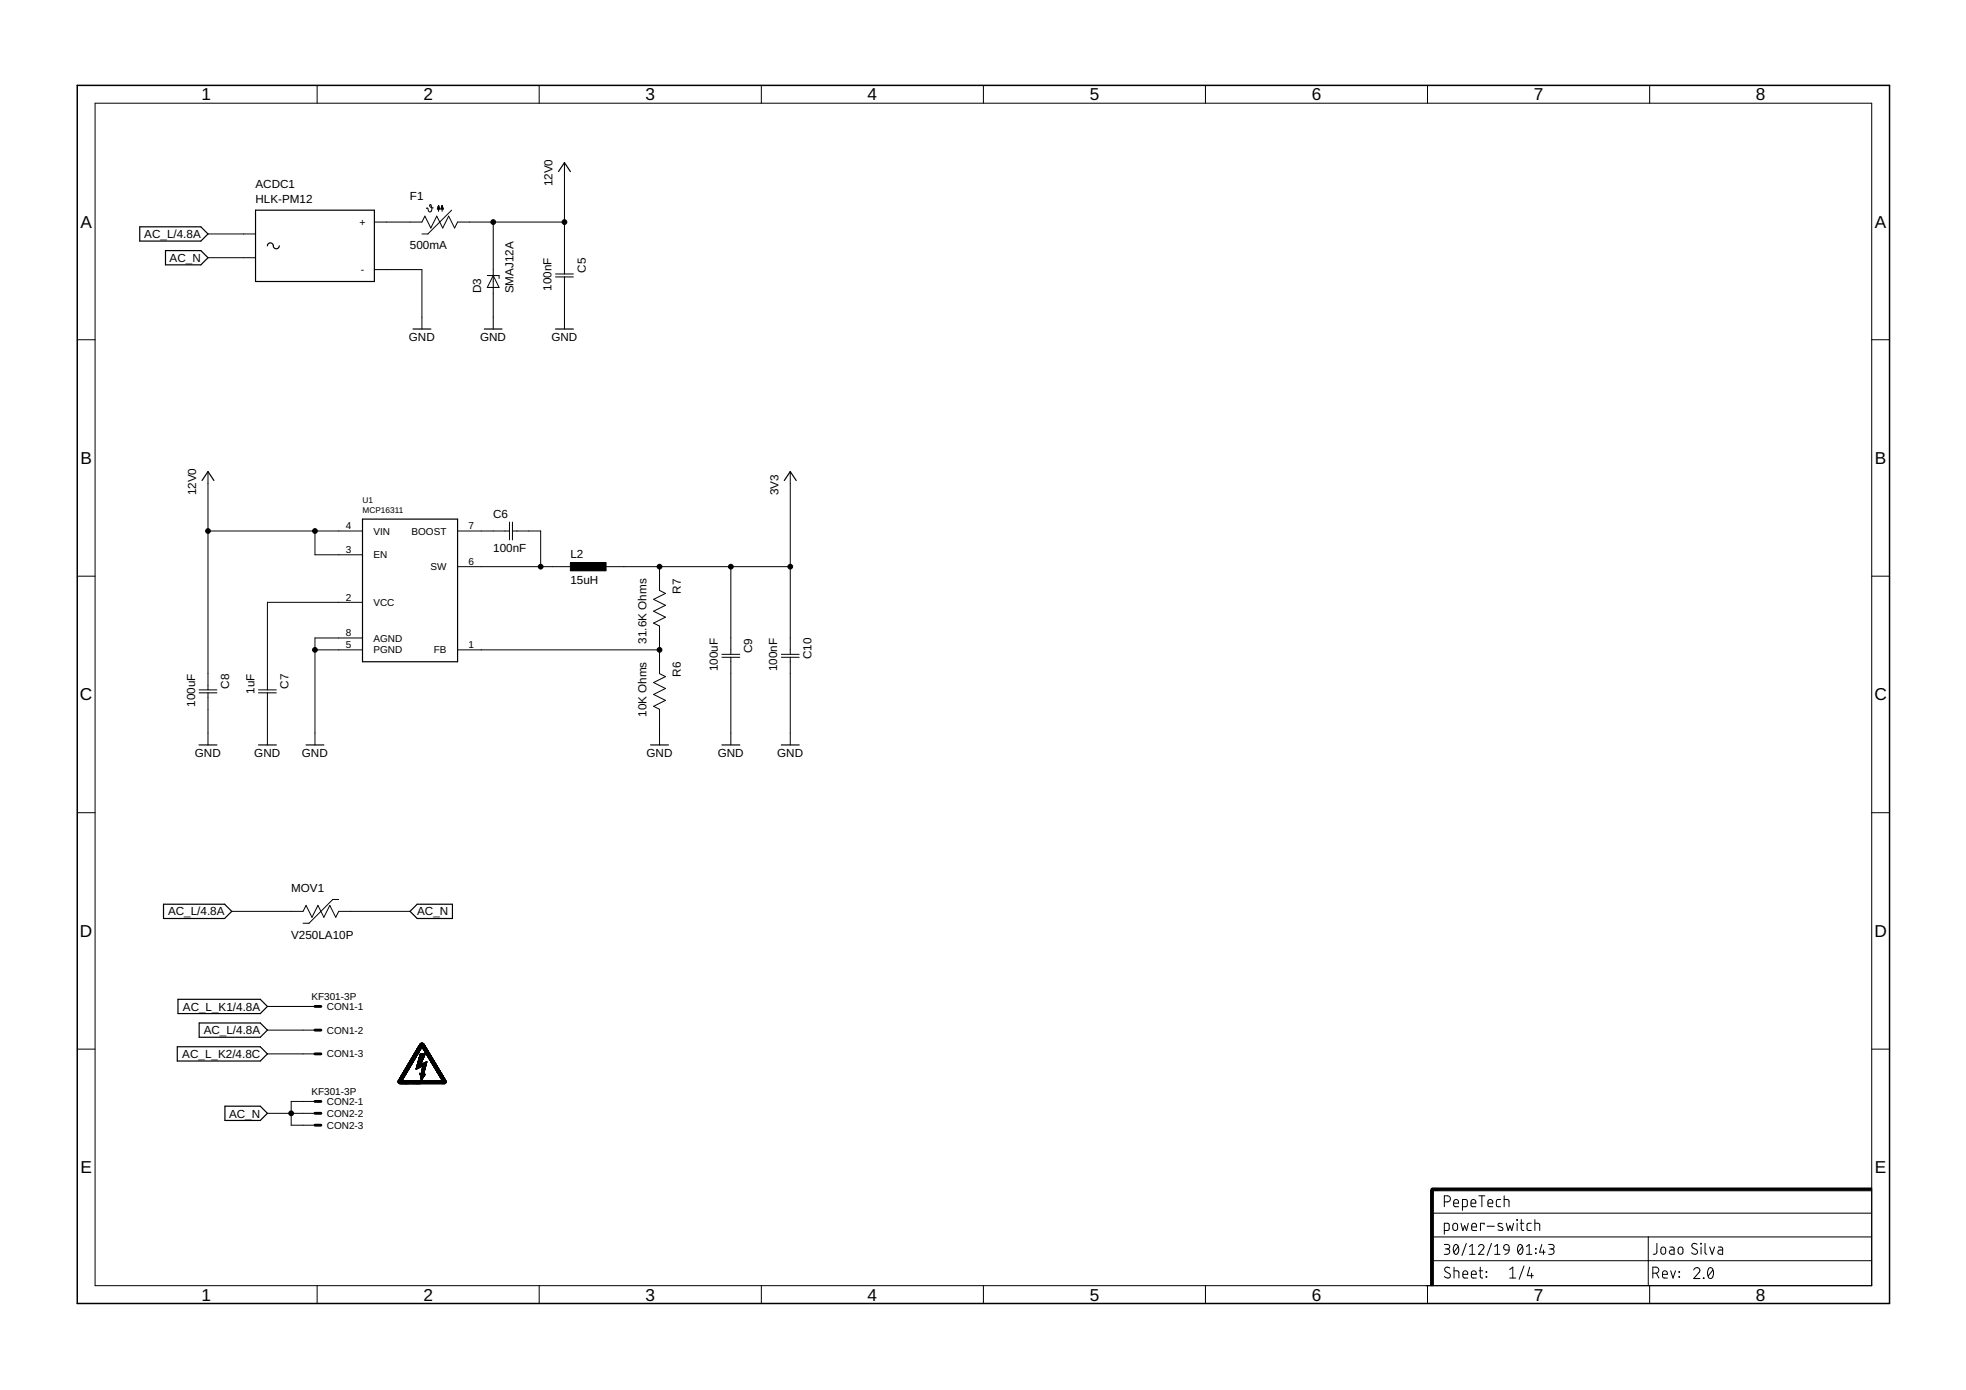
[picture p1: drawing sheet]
<svg xmlns="http://www.w3.org/2000/svg" width="420mm" height="297mm" viewBox="0 0 420 297" stroke-linecap="round" stroke-linejoin="round" font-family="sans-serif">
<g fill="none" stroke="#000" stroke-width=".25">
<path d="M119.4 36.7l1.2-1.9 1.3 1.9M29.9 48.5h13l1.5 1.5-1.5 1.5h-13zM35.4 53.6h7.5l1.5 1.5-1.5 1.5h-7.5zM54.6 44.9h25.4v15.3h-25.4zM57.1 52.5a.66 .66 0 0 1 .8-.6 .66 .66 0 0 1 .5 .8 .64 .64 0 0 0 .7 .5 .64 .64 0 0 0 .6-.7M88.3 70.3h3.8M103.5 70.3h3.8M118.7 70.3h3.8M43.2 102.7l1.2-1.9 1.3 1.9M77.5 110.9h20.3v30.5h-20.3zM167.6 102.7l1.3-1.9 1.3 1.9M42.5 159.2h3.9"/>
<path d="M55.2 159.2h3.9M65.4 159.2h3.8M139 159.2h3.9M154.3 159.2h3.8M167 159.2h3.8M34.9 193.2h13.1l1.5 1.6-1.5 1.5h-13.1zM87.6 194.8l1.6-1.6h7.5v3.1h-7.5zM38 213.6h17.6l1.5 1.5-1.5 1.5h-17.6zM42.6 218.6h13l1.5 1.5-1.5 1.6h-13zM37.9 223.7h17.7l1.5 1.5-1.5 1.5h-17.7zM48.1 236.4h7.5l1.5 1.5-1.5 1.5h-7.5z"/>
</g>
<g fill="none" stroke="#000" stroke-width=".21">
<path d="M67.8 18.2v3.9M115.2 18.2v3.9M162.7 18.2v3.9M210.2 18.2v3.9M257.6 18.2v3.9M305.1 18.2v3.9M352.6 18.2v3.9M20.3 22.1h379.7v252.6h-379.7zM120.6 34.8v23.7M44.4 50h10.2M44.4 55.1h10.2M80 47.5h10.2l.6-1.3 1.3 2.5 1.2-2.5 1.3 2.5 1.3-2.5 1.3 2.5 .6-1.2h22.8"/>
<path d="M80 57.6h10.2v12.7M92.6 44.4a.45 .45 0 0 1-.6-.1 .45 .45 0 0 1 0-.6 1.01 1.01 0 0 1-.1 1.6l-.3-.1-.2-.8-.3 .2M93.5 44.5h.4M93.5 44.4h.4M93.6 44.3h.3M93.6 44.2h.2M93.7 44h.1M93.7 43.9h.1M93.7 43.9v1.3M93.7 43.9l.3 .8h-.5zM94.3 44.5h.4M94.3 44.4h.4"/>
<path d="M94.3 44.3h.3M94.4 44.2h.2M94.4 44h.1M94.5 43.9h.1M94.5 43.9v1.3M94.5 43.9l.2 .8h-.5zM96.5 44.9l-5.1 5.1h-1.2M104.1 58.9h2.6v.6M105.4 58.9l1.3 2.5h-2.6zM105.4 47.5v22.8M118.7 58.5h3.8M118.7 59.2h3.8"/>
<path d="M120.6 59.2v11.1M16.5 72.6h3.8M400 72.6h3.8M44.4 113.5h33.1M44.4 100.8v46.6M67.3 113.5v5.1h10.2M97.8 113.5h11.1M108.9 111.6v3.8M109.5 113.5h6v7.6M109.5 111.6v3.8M168.9 100.8v39M16.5 123.1h3.8"/>
<path d="M67.3 138.9h10.2M77.5 136.3h-10.2v22.9M77.5 128.7h-20.4v18.7M97.8 138.9h43.1M97.8 121.1h25.4M128.2 121.1h40.7M140.9 121.1v5.1l1.3 .6-2.5 1.3 2.5 1.2-2.5 1.3 2.5 1.3-2.5 1.3 1.2 .6v10.2l1.3 .6-2.5 1.3 2.5 1.2-2.5 1.3 2.5 1.3-2.5 1.2 1.2 .7v7.6M154.3 139.8h3.8M156.2 121.1v18.7M167 139.8h3.8M400 123.1h3.8M42.5 147.4h3.9"/>
<path d="M42.5 148.1h3.9M44.4 148.1v11.1M55.2 147.4h3.9M55.2 148.1h3.9M57.1 148.1v11.1M154.3 140.5h3.8M156.2 140.5v18.7M167 140.5h3.8M168.9 140.5v18.7M16.5 173.7h3.8M400 173.7h3.8M49.5 194.8h15.3l.6-1.3 1.3 2.5 1.2-2.5 1.3 2.5 1.3-2.5 1.3 2.5 .6-1.2h15.2"/>
<path d="M72.4 192.2h-1.3l-5.1 5.1h-1.2M57.1 215.1h10.2M16.5 224.2h3.8M57.1 220.1h10.2M57.1 225.2h10.2M57.1 237.9h10.2M67.3 235.4h-5.1v5.1h5.1M85.1 231.3h10.2M85.1 231.2h10.2M85.1 231.1h10.2M85.1 231h10.2M85.1 230.9l10.2 .1"/>
<path d="M85.2 231.4h10.1M85.2 231.4h10M85.2 230.8h.1M85.2 231.5h10M85.3 231.5h9.8M85.4 231.6h9.7M85.9 230.9h-.8M86 230.8l-.8 .1M86 230.8h-.8M86 229.5h.8M86 230.7l-.8 .1M86 230.7h-.7"/>
<path d="M86.1 230.6l-.8 .1M86.1 230.6h-.8M86.1 230.5l-.8 .1M86.2 230.5h-.8M86.2 230.4h-.8M86.3 230.4h-.9M86.3 230.3h-.8M86.3 230.2h-.7M86.3 228.9h.8M86.4 230.1l-.8 .1M86.4 230.1h-.8M86.5 230h-.8"/>
<path d="M86.5 229.9l-.8 .1M86.5 229.9h-.8M86.6 229.8l-.8 .1M86.6 229.8h-.8M86.6 228.5h.8M86.6 229.7l-.8 .1M86.7 229.7h-.8M86.7 229.6l-.8 .1M86.7 229.6h-.8M86.7 229.5l-.8 .1M86.8 229.4l-.8 .1M86.8 229.3l-.8 .1"/>
<path d="M86.9 229.3h-.8M86.9 229.2l-.8 .1M86.9 229.2h-.8M87 229.1l-.8 .1M87 229.1h-.8M87 229l-.8 .1M87.1 229h-.8M87.1 227.6h.8M87.1 228.9l-.8 .1M87.2 228.8h-.8M87.2 228.7h-.8M87.2 228.7h-.7"/>
<path d="M87.3 228.6h-.8M87.4 228.5h-.8M87.4 228.4h-.8M87.4 227.1h.8M87.4 228.3l-.8 .1M87.5 228.3h-.8M87.5 228.2l-.8 .1M87.5 228.2h-.8M87.5 226.8v.1M87.6 228.1l-.8 .1M87.6 228.1h-.8M87.7 228h-.9"/>
<path d="M87.7 228h-.8M87.7 227.9h-.8M87.8 226.5h.8M87.8 227.8h-.8M87.8 227.7h-.8M87.8 226.3h.8M87.9 227.6h-.8M87.9 227.5l-.8 .1M87.9 230.9h.1M87.9 227.5h-.8M88 227.4l-.8 .1M88 230.9h.1"/>
<path d="M88 227.4h-.8M88.1 227.3l-.9 .1M88.1 227.3h-.8M88.1 227.2h-.8M88.1 227.2h-.7M88.2 230.9h.1M88.2 227.1h-.8M88.2 227h-.8M88.3 230.9h.1M88.3 226.9l-.8 .1M88.3 226.9h-.8M88.3 226.8l-.8 .1"/>
<path d="M88.4 226.8h-.8M88.4 225.4h.8M88.4 226.7l-.8 .1M88.4 226.7h-.8M88.5 225.3h.8M88.5 230.9h.1M88.5 226.6l-.8 .1M88.5 226.6h-.8M88.5 226.5h-.8M88.6 226.4h-.8M88.7 230.9h.1M88.7 226.3h-.8"/>
<path d="M88.7 226.2h-.8M88.8 226.2h-.9M88.8 230.9h.1M88.8 226.1h-.8M88.8 226l-.8 .1M88.9 226h-.9M88.9 224.6h.8M88.9 225.9l-.8 .1M88.9 224.5h.1M88.9 225.9h-.8M88.9 224.5h.8M88.9 230.9h.1"/>
<path d="M88.9 225.8h-.8M89 225.8h-.8M89 228.5h-.1M89 225.7h-.8M89 230.9h.1M89.1 225.6h-.8M89.1 227.8h1.9M89.1 227.7h1.9M89.1 224.2h.8M89.1 228.4h-.2M89.1 225.5h-.8M89.2 228.4h.1"/>
<path d="M89.2 227.6h1.8M89.2 225.4l-.9 .1M89.2 224.1h.8M89.2 225.3l-.8 .1M89.2 228.3l-.3 .1M89.3 230.9h.1M89.3 225.3h.1M89.3 225.2l-.8 .1M89.3 225.2h-.8M89.3 223.8v.1M89.3 223.8h.8M89.4 231.6h.1"/>
<path d="M89.4 228.3h-.4M89.4 225.1l-.9 .1M89.4 223.8h1.6M89.4 230.9h.1M89.4 225.1h-.8M89.4 223.7h1.6M89.4 226.7h.9M89.4 225l-.8 .1M89.4 223.7h1.5M89.5 230.9h.1M89.5 225h-.9M89.5 228.2l-.5 .1"/>
<path d="M89.5 223.6h1.4M89.5 224.9h-.8M89.5 226.3h.9M89.5 226.2h.9M89.5 226.2h1M89.5 223.5h1.3M89.6 228.2h-.6M89.6 224.8h-.9M89.6 223.5h1.2M89.6 228.2h.1M89.6 226h.9M89.6 224.7l-.8 .1"/>
<path d="M89.6 224.7h-.8M89.6 223.4h1.2M89.6 223.4h1.1M89.6 224.6l-.8 .1M89.7 225.7h1M89.7 223.3h1M89.7 228.1l-.7 .1M89.7 225.6h1M89.7 224.6h-.8M89.7 223.2h1M89.7 229.4h.1M89.7 229.3v.1"/>
<path d="M89.7 229.3l.1 .1M89.7 228.1h.1M89.7 225.4h1.1M89.7 223.2h.9M89.8 229.4h.1M89.8 228.1h-.8M89.8 225.3h1M89.8 224.4l-.9 .1M89.8 223.1h.8M89.8 231.6h.1M89.8 229.5l.2 .1M89.8 229.5h.1"/>
<path d="M89.8 229.6h.7M89.8 224.4h-.8M89.8 229.7h1M89.8 225.2h.1M89.8 224.3l-.8 .1M89.9 225.2h.1M89.9 224.3h-.9M89.9 223.1h.7M89.9 223h.6M89.9 231.6h.1M89.9 229.9h.7M89.9 230h.7"/>
<path d="M89.9 224.2l-.8 .1M89.9 230.1h.6M89.9 228h-.9M89.9 223h.5M89.9 230.3h.5M89.9 227.4l-.7 .1M90 230.4h.4M90 227.5h.1M90 224.1l-.9 .1M90 230.5h.3M90 228h-1M90 227.4h-.8"/>
<path d="M90 227.3l-.8 .1M90 230.6h.2M90 230.7h.1M90 227.3h-.8M90 224h-.8M90 222.9h.3M90 230.8h.1M90 227.2h-.8M90.1 227.5h1M90.1 227.2h-.8M90.1 229.3h.5M90.1 227.1h-.8"/>
<path d="M90.1 223.9h-.8M90.1 225.2h.1M90.1 227.9h-1.1M90.1 230.9h.1M90.1 229.2h.5M90.1 227.4h.1M90.1 229.1h.5M90.1 229h.6M90.1 227h-.8M90.1 228.9h.6M90.1 226.9l-.8 .1M90.2 230.9h.1"/>
<path d="M90.2 230.6l-.2 .1M90.2 228.9h.5M90.2 227.4h.9M90.2 226.9h-.9M90.2 228.7h.5M90.2 228.7h.6M90.2 227.9h-1.1M90.2 226.8l-.8 .1M90.2 225.2h.1M90.2 228.6h.6M90.2 228.5h.6M90.2 226.8h-.8"/>
<path d="M90.2 223.8h.8M90.2 228.4h.6M90.2 226.7l-.8 .1M90.3 230.5h-.3M90.3 228.3h.6M90.3 227.8h.1M90.3 226.7h-.9M90.3 223.8l.8 .1M90.3 228.2h.6M90.3 228.1h.6M90.3 227.4h.8M90.3 227.3v.1"/>
<path d="M90.3 223.9h.8M90.3 226.6h-.9M90.3 230.4h-.3M90.3 227.9h.7M90.3 225.2h.1M90.3 226.5h-.8M90.3 224h.8M90.3 224h.9M90.4 226.4h-.9M90.4 230.3h-.4M90.4 224.1h.8M90.4 226.3h-.9"/>
<path d="M90.4 224.2h.8M90.5 230.2h-.6M90.5 224.2h.8M90.5 230.1l-.6 .1M90.5 227.2h.6M90.5 229.6h-.7M90.5 226.1h-.9M90.5 224.3h.8M90.5 229.5l-.4 .1M90.6 229.5h-.5M90.6 226h-1M90.6 230l-.7 .1"/>
<path d="M90.6 229.4h-.5M90.6 225.9l-1 .1M90.6 224.4h.8M90.6 225.9h-1M90.6 229.2l-.5 .1M90.6 225.8h-1M90.6 224.4l.8 .1M90.6 224.5h.8M90.7 229.9h-.8M90.7 227.2h.5M90.7 224.5l.8 .1M90.7 229h-.6"/>
<path d="M90.7 227.1v.1M90.7 225.7h-1M90.7 229.8l-.8 .1M90.7 224.6h.8M90.7 228.8h-.5M90.7 229.8h-.8M90.7 227.1h.1M90.7 229.6h.1M90.7 225.6h-1M90.7 225.5h-1M90.7 224.6l.8 .1M90.8 224.7h.7"/>
<path d="M90.8 228.6h-.6M90.8 225.4l-1.1 .1M90.8 224.7l.8 .1M90.8 229.6h.1M90.8 227.1h.1M90.8 228.5h-.6M90.8 227.1h.4M90.8 225.3l-1 .1M90.8 224.8h.8M90.8 229.6l-.2 .1M90.8 228.3l-.5 .1M90.8 224.9h.9"/>
<path d="M90.9 225.2h-1M90.9 229.6h-.1M90.9 225.2l-1.1 .1M90.9 228.2l-.6 .1M90.9 224.9h.8M90.9 228h-.6M90.9 225h.8M91 228h-.7M91 225l.8 .1M91 227.9h-.7M91 227h.1M91 227.8h-1.9"/>
<path d="M91 225.1h.8M91 227h.2M91.1 225.2h.8M91.1 227.5l-1.9 .1M91.1 227.5h-1.9M91.1 225.2l.8 .1M91.1 225.3h.8M91.1 227.3h-.7M91.2 225.3l.7 .1M91.2 227.1h-.5M91.2 225.4h.8M91.2 227h-.3"/>
<path d="M91.2 226.9h-.1M91.2 225.4l.8 .1M91.2 225.5h.9M91.3 225.6h.8M91.3 225.7h.8M91.4 225.7h.8M91.4 225.8h.8M91.5 225.9h.8M91.5 226h.8M91.6 226h.8M91.6 226.1h.8M91.6 226.1l.8 .1"/>
<path d="M91.7 226.2h.8M91.7 226.3h.8M91.8 226.4h.8M91.8 226.5h.8M91.9 226.5h.7M91.9 226.6h.8M91.9 226.7h.9M92 226.7l.8 .1M92 226.8h.8M92.1 226.8l.7 .1M92.1 226.9h.8M92.1 227h.8"/>
<path d="M92.2 227.1h.8M92.3 227.2h.8M92.3 227.2h.7M92.3 227.3h.8M92.3 227.3h.1M92.4 227.3h.7M92.4 227.4h.8M92.4 227.4l.8 .1M92.4 227.5h.8M92.5 227.5l.8 .1M92.5 227.6h.8M92.6 227.7h.8"/>
<path d="M92.6 227.8h.8M92.7 227.9h.8M92.7 228h.8M92.8 228h.8M92.8 228.1l.8 .1M92.8 228.1h.8M92.9 228.2h.7M92.9 228.2l.8 .1M92.9 228.3h.8M93 228.3l.7 .1M93 228.4h.8M93 228.5h.8"/>
<path d="M93.1 228.6h.8M93.2 228.7h.7M93.2 228.7h.8M93.2 228.8h.8M93.2 228.8l.8 .1M93.3 228.9h.8M93.3 229h.8M93.4 229h.7M93.4 229.1h.8M93.4 229.1l.8 .1M93.5 229.2h.8M93.5 229.2l.8 .1"/>
<path d="M93.5 229.3h.8M93.6 229.3l.7 .1M93.6 229.4h.8M93.6 229.5h.8M93.7 229.5h.7M93.7 229.6h.8M93.8 229.7h.7M93.8 229.7h.8M93.8 229.8h.8M93.9 229.8h.7M93.9 229.9h.8M93.9 229.9l.8 .1"/>
<path d="M94 230h.7M94 230l.8 .1M94 230.1h.8M94 230.1l.8 .1M94.1 230.2h.7M94.1 230.3h.8M94.2 230.4h.8M94.2 230.5h.8M94.3 230.5l.8 .1M94.3 230.6h.8M94.3 230.6l.8 .1M94.4 230.7h.7"/>
<path d="M94.4 230.7h.8M94.4 230.8h.8M94.5 230.8l.7 .1M94.5 230.9h.8M94.9 231.6h.1M95 231.6h.1M95.3 231.2h-10.2M400 224.2h3.8M306 259.2h94M308.7 256.8h.6a.65 .65 0 0 0 .7-.6 .65 .65 0 0 0-.7-.7h-.6v2.4M310.7 257.1h1a.55 .55 0 0 0-.4-.8 .55 .55 0 0 0-.6 .5l.1 1 .9 .1M312.5 257.9h.9l.2-.3v-1l-.2-.3h-.9v2.4"/>
<path d="M314.4 257.1h1a.55 .55 0 0 0-.3-.8 .55 .55 0 0 0-.7 .5l.1 1 .9 .1M316 255.5h1.3M316.7 255.5v2.4M318 257.1h1a.55 .55 0 0 0-.3-.8 .55 .55 0 0 0-.7 .5l.1 1 .9 .1M320.7 256.3h-.7l-.2 .4 .1 1.1 .8 .1M321.5 256.3l.9 .1 .1 1.5M321.5 255.5v2.4M67.8 274.7v3.9M115.2 274.7v3.9M162.7 274.7v3.9M210.2 274.7v3.9M257.6 274.7v3.9"/>
<path d="M305.1 274.7v3.9M306 269.4h94M306 264.3h94M308.7 263l.8-.1 .2-.2v-1.1l-.2-.2h-.8v2.3M308.7 265.9h.7a.48 .48 0 0 1 .4 .5 .48 .48 0 0 1-.4 .5h-.5M309.2 266.9a.58 .58 0 0 1 .6 .6 .58 .58 0 0 1-.6 .6h-.5M309.8 271a.58 .58 0 0 0-.8-.1 .58 .58 0 0 0 0 .9l.7 .3a.54 .54 0 0 1 .2 .8 .54 .54 0 0 1-.7 .2l-.5-.3M310.6 261.6l.5-.2a.92 .92 0 0 1 .2 1.5l-.4 .1-.3-.2-.1-.4zM310.7 271.6l1 .1 .1 1.4M310.7 270.8v2.3M310.9 266.1l.1-.1a.88 .88 0 0 1 .7 1.3v.2a.51 .51 0 0 1-.5 .6 .51 .51 0 0 1-.5-.6l-.1-.8zM311.6 266.4l-.9 1.2"/>
<path d="M312.2 261.4l.4 1.6 .4-1.1 .4 1.1 .4-1.6M312.6 272.3h1.1a.54 .54 0 0 0-.4-.7 .54 .54 0 0 0-.7 .5l.2 .9 .9 .1M313.4 265.7l-1 2.6M314 268.1h1.2M314 266.4l.6-.5v2.2M314.5 272.3h1a.54 .54 0 0 0-.4-.7 .54 .54 0 0 0-.6 .5l.1 .9 .9 .1M314.5 262.2h1.1a.55 .55 0 0 0-.4-.8 .55 .55 0 0 0-.7 .5l.1 .9 1 .2M316 266.4a.58 .58 0 0 1 .8-.4 .58 .58 0 0 1 .2 .9l-1 1.2h1.1M316.1 271.6h.8M316.4 270.8v2.1l.5 .2M317.2 261.7v-.3h-.8v1.6M317.6 271.8l.1 .1z"/>
<path d="M317.6 272.8l.1 .1zM317.8 262h1.6M318.7 265.7l-.9 2.6M319.4 268.1h1.2M319.4 266.4l.6-.5v2.2M321.1 261.5l-.8-.1-.2 .4 1 .6v.4l-.2 .2-.8-.2M321.5 266.1l.3-.1 .6 .1 .1 1-1-.1-.1-.4zM321.9 261.4l.4 1.6 .4-1.1 .4 1.1 .4-1.6M322.5 267.1l-.3 .7-.6 .3M322.6 273.1h1.3M322.6 271.3l.7-.5v2.3M324.2 260.6l.1 .2z"/>
<path d="M324.2 261.4v1.6M324.6 266.1l.1-.1a.88 .88 0 0 1 .8 1.3l-.1 .2a.51 .51 0 0 1-.5 .6 .51 .51 0 0 1-.5-.6l-.1-.8zM324.9 261.4h.7M325.1 260.6v2l.1 .2 .4 .2M325.4 266.4l-1 1.2M325.7 270.5l-1 2.9M326.2 268.1h1.2M326.2 266.4l.6-.5v2.2M326.9 270.8l-.5 1.8h1.3M327.3 261.4h-.7l-.3 .4 .2 1 .8 .2M327.3 272.1v1M328 261.4l1 .1 .1 1.5"/>
<path d="M328 260.6v2.4M328.2 266.8l.1 .1zM328.2 267.8l.1 .1zM329.5 265.9l-.5 1.7h1.2M329.9 267.1v1M331 265.9h.7a.48 .48 0 0 1 .4 .5 .48 .48 0 0 1-.4 .5h-.5M331.6 266.9a.58 .58 0 0 1 .5 .6 .58 .58 0 0 1-.5 .6h-.6M352.3 264.3v10.3M352.6 274.7v3.9M353.2 272.1h.7a.65 .65 0 0 0 .6-.7 .65 .65 0 0 0-.6-.6h-.7v2.3M354 272.1l.5 1M354.1 265.7v2l-.2 .2-.6 .1"/>
<path d="M355.1 266.7l.5-.2a.92 .92 0 0 1 .1 1.5h-.3l-.3-.1-.2-.4zM355.3 272.3h1a.54 .54 0 0 0-.3-.7 .54 .54 0 0 0-.7 .5l.1 .9 .9 .1M356.9 266.5h.6l.3 .2v1.3h-.6a.46 .46 0 0 1-.5-.4 .46 .46 0 0 1 .5-.5h.6M357 271.6l.5 1.5 .6-1.5M358.8 266.7l.4-.2a.92 .92 0 0 1 .2 1.5h-.3l-.4-.3zM358.8 272.8l.1 .1zM358.8 271.8l.1 .1zM362 271.4a.65 .65 0 0 1 .9-.5 .65 .65 0 0 1 .2 1l-1.1 1.3h1.3M362.7 265.9a.58 .58 0 0 0-.9-.1 .58 .58 0 0 0 0 .9l.7 .4a.59 .59 0 0 1 .1 .8 .59 .59 0 0 1-.9 0l-.2-.2M363.5 265.7l.1 .1zM363.5 266.5v1.5M364 273.1l.2 .1z"/>
<path d="M364.4 265.7v2l.1 .2 .3 .1M365.3 271a.66 .66 0 0 1 .7 .1 .66 .66 0 0 1 .2 .7 .99 .99 0 0 1-.8 1.4 1.66 1.66 0 0 1-.1-2.2zM365.4 266.5l.5 1.5 .5-1.5M366.1 271.4l-1.1 1.3M367.2 266.5h.7l.2 .2 .1 1.3h-.6a.46 .46 0 0 1-.5-.4 .46 .46 0 0 1 .5-.5h.6"/>
</g>
<path d="M67.3 215.1h1.3M67.3 220.1h1.3M67.3 225.2h1.3M67.3 237.9h1.3M67.3 235.4h1.3M67.3 240.5h1.3M307.3 254.2h-1.3v1.2" fill="none" stroke="#000" stroke-width=".61"/>
<path d="M121.9 120.2h7.6v1.8h-7.6zM305.7 254.4h.6v20.3h-.6zM306 253.9h94v.6h-94z" fill="#000" stroke="#000" stroke-width=".21"/>
<path d="M16.5 18.2h387.3v260.4h-387.3z" fill="none" stroke="#000" stroke-width=".32"/>
<g fill="#000" stroke="#000" stroke-width=".21">
<circle cx="105.4" cy="47.5" r=".51"/>
<circle cx="120.6" cy="47.5" r=".51"/>
<circle cx="44.4" cy="113.5" r=".51"/>
<circle cx="67.3" cy="113.5" r=".51"/>
<circle cx="67.3" cy="138.9" r=".51"/>
<circle cx="115.5" cy="121.1" r=".51"/>
<circle cx="140.9" cy="121.1" r=".51"/>
<circle cx="140.9" cy="138.9" r=".51"/>
<circle cx="156.2" cy="121.1" r=".51"/>
<circle cx="168.9" cy="121.1" r=".51"/>
<circle cx="62.2" cy="237.9" r=".51"/>
</g>
<g font-size="3.7">
<text x="43" y="21.4">1</text>
<text x="90.5" y="21.4">2</text>
<text x="138" y="21.4">3</text>
<text x="185.4" y="21.4">4</text>
<text x="232.9" y="21.4">5</text>
<text x="280.3" y="21.4">6</text>
<text x="327.8" y="21.4">7</text>
<text x="375.3" y="21.4">8</text>
<text x="17.2" y="48.6">A</text>
<text x="400.7" y="48.6">A</text>
<text x="17.2" y="99.2">B</text>
<text x="400.7" y="99.2">B</text>
<text x="17.1" y="149.7">C</text>
<text x="400.6" y="149.7">C</text>
<text x="17.1" y="200.2">D</text>
<text x="400.6" y="200.2">D</text>
<text x="17.2" y="250.8">E</text>
<text x="400.7" y="250.8">E</text>
<text x="43" y="277.9">1</text>
<text x="90.5" y="277.9">2</text>
<text x="138" y="277.9">3</text>
<text x="185.4" y="277.9">4</text>
<text x="232.9" y="277.9">5</text>
<text x="280.3" y="277.9">6</text>
<text x="327.8" y="277.9">7</text>
<text x="375.3" y="277.9">8</text>
</g>
<g font-size="2.5">
<text x="54.6" y="40.2">ACDC1</text>
<text x="118.1" y="39.8" transform="rotate(-90 118.1 39.8)">12V0</text>
<text x="54.6" y="43.4">HLK-PM12</text>
<text x="87.6" y="42.7">F1</text>
<text x="30.8" y="50.9">AC_L/4.8A</text>
<text x="87.6" y="53.3">500mA</text>
<text x="36.3" y="56">AC_N</text>
<text x="125.2" y="58.3" transform="rotate(-90 125.2 58.3)">C5</text>
<text x="102.9" y="62.7" transform="rotate(-90 102.9 62.7)">D3</text>
<text x="109.7" y="62.7" transform="rotate(-90 109.7 62.7)">SMAJ12A</text>
<text x="117.9" y="62.2" transform="rotate(-90 117.9 62.2)">100nF</text>
<text x="87.4" y="72.8">GND</text>
<text x="102.6" y="72.8">GND</text>
<text x="117.8" y="72.8">GND</text>
<text x="41.9" y="105.9" transform="rotate(-90 41.9 105.9)">12V0</text>
<text x="166.4" y="105.9" transform="rotate(-90 166.4 105.9)">3V3</text>
<text x="105.4" y="110.7">C6</text>
<text x="105.4" y="118">100nF</text>
<text x="121.9" y="119.2">L2</text>
<text x="121.9" y="124.8">15uH</text>
<text x="145.5" y="126.8" transform="rotate(-90 145.5 126.8)">R7</text>
<text x="138.2" y="137.5" transform="rotate(-90 138.2 137.5)">31.6K Ohms</text>
<text x="153.4" y="143.4" transform="rotate(-90 153.4 143.4)">100uF</text>
<text x="160.7" y="139.5" transform="rotate(-90 160.7 139.5)">C9</text>
<text x="166.1" y="143.4" transform="rotate(-90 166.1 143.4)">100nF</text>
<text x="173.4" y="140.9" transform="rotate(-90 173.4 140.9)">C10</text>
<text x="49" y="147.2" transform="rotate(-90 49 147.2)">C8</text>
<text x="54.4" y="148.3" transform="rotate(-90 54.4 148.3)">1uF</text>
<text x="61.7" y="147.2" transform="rotate(-90 61.7 147.2)">C7</text>
<text x="145.5" y="144.6" transform="rotate(-90 145.5 144.6)">R6</text>
<text x="41.7" y="151" transform="rotate(-90 41.7 151)">100uF</text>
<text x="138.2" y="153.2" transform="rotate(-90 138.2 153.2)">10K Ohms</text>
<text x="41.7" y="161.7">GND</text>
<text x="54.4" y="161.7">GND</text>
<text x="64.5" y="161.7">GND</text>
<text x="138.2" y="161.7">GND</text>
<text x="153.4" y="161.7">GND</text>
<text x="166.1" y="161.7">GND</text>
<text x="62.2" y="190.7">MOV1</text>
<text x="35.9" y="195.6">AC_L/4.8A</text>
<text x="89.1" y="195.6">AC_N</text>
<text x="62.2" y="200.6">V250LA10P</text>
<text x="39.1" y="216">AC_L_K1/4.8A</text>
<text x="43.5" y="221">AC_L/4.8A</text>
<text x="39" y="226.1">AC_L_K2/4.8C</text>
<text x="49" y="238.8">AC_N</text>
</g>
<g font-size="2.2">
<text x="76.8" y="48.3">+</text>
<text x="77.1" y="58.4">-</text>
</g>
<g font-size="2.1">
<text x="73.9" y="113.1">4</text>
<text x="100.1" y="113.1">7</text>
<text x="73.9" y="118.2">3</text>
<text x="79.8" y="114.2">VIN</text>
<text x="79.8" y="119.3">EN</text>
<text x="88" y="114.2">BOOST</text>
<text x="92" y="121.9">SW</text>
<text x="100.1" y="120.7">6</text>
<text x="73.9" y="128.4">2</text>
<text x="79.8" y="129.5">VCC</text>
<text x="73.9" y="136">8</text>
<text x="79.8" y="137.1">AGND</text>
<text x="73.9" y="138.5">5</text>
<text x="79.8" y="139.6">PGND</text>
<text x="92.7" y="139.6">FB</text>
<text x="100.1" y="138.5">1</text>
<text x="66.5" y="213.7">KF301-3P</text>
<text x="69.8" y="215.8">CON1-1</text>
<text x="69.8" y="220.9">CON1-2</text>
<text x="69.8" y="226">CON1-3</text>
<text x="66.5" y="234">KF301-3P</text>
<text x="69.8" y="238.7">CON2-2</text>
<text x="69.8" y="236.1">CON2-1</text>
<text x="69.8" y="241.2">CON2-3</text>
</g>
<g font-size="1.8">
<text x="77.5" y="107.4">U1</text>
<text x="77.5" y="109.7">MCP16311</text>
</g>
</svg>
